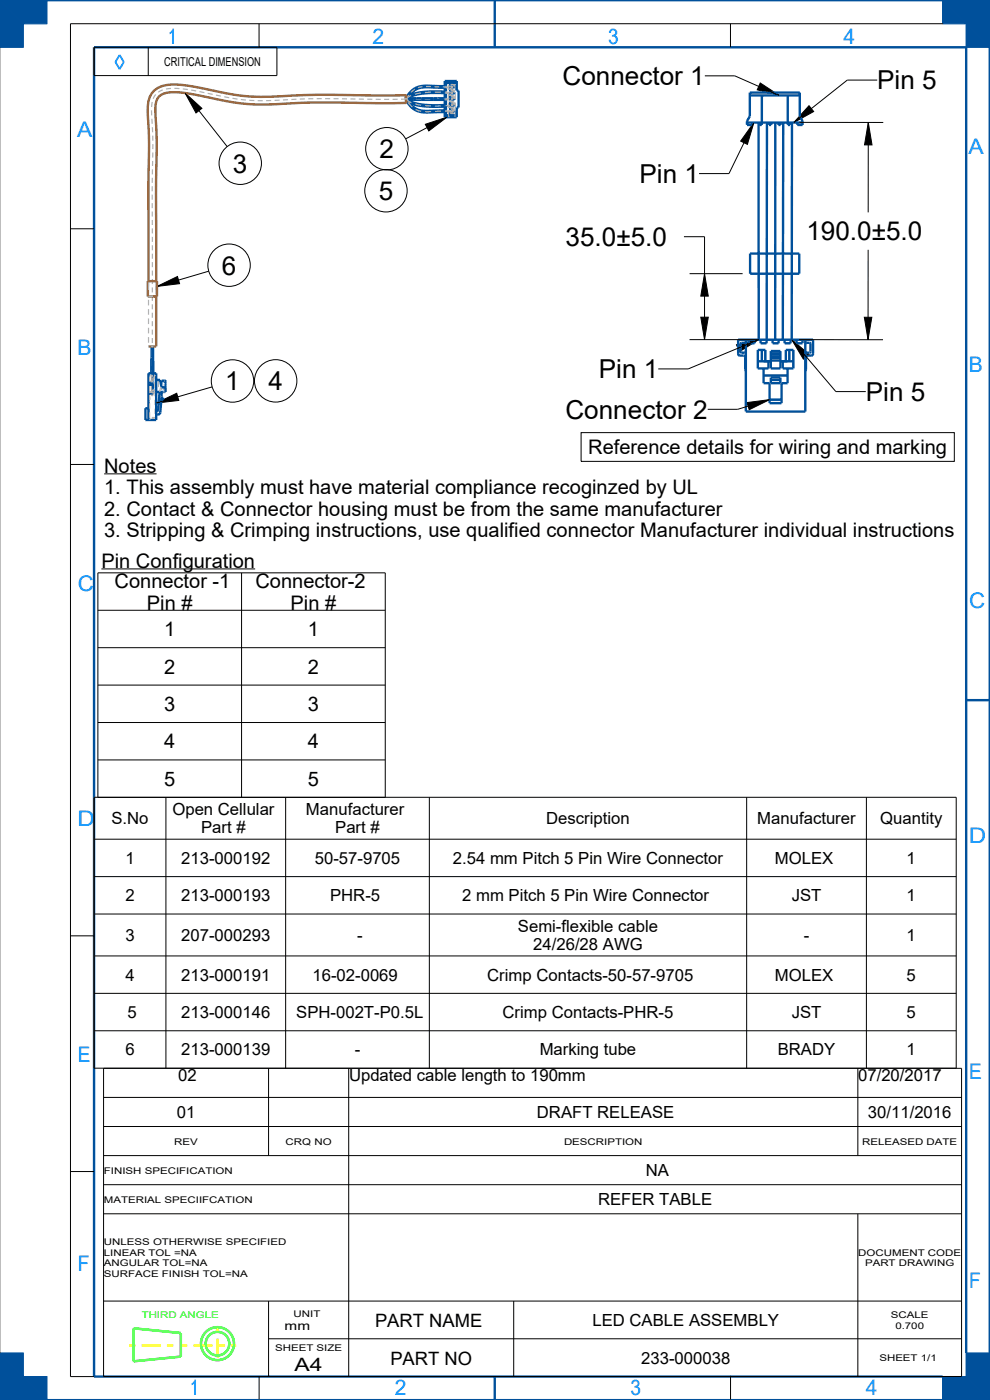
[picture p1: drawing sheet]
<svg xmlns="http://www.w3.org/2000/svg" width="210mm" height="297mm" viewBox="0 0 210 297" stroke-linecap="round" stroke-linejoin="round" font-family="sans-serif">
<path d="M-.1 0h10v5h-5v5h-5" fill="none" stroke="#9196a0" stroke-width=".21"/>
<path d="M4.9 5v5h-5z" fill="#00509b"/>
<path d="M4.9 5v5h-4.9z" fill="none" stroke="#00509b" stroke-width=".21"/>
<path d="M9.9 0v5h-5z" fill="#00509b"/>
<path d="M9.9 0v5h-5z" fill="none" stroke="#00509b" stroke-width=".21"/>
<path d="M-.1 0h10l-5 5z" fill="#00509b"/>
<path d="M0 0h9.9l-5 5z" fill="none" stroke="#00509b" stroke-width=".21"/>
<path d="M-.1 0l5 5-5 5z" fill="#00509b"/>
<path d="M-.1 0l5 5-4.9 5" fill="none" stroke="#00509b" stroke-width=".21"/>
<path d="M0 287h4.9v5h5v5h-10" fill="none" stroke="#9196a0" stroke-width=".21"/>
<path d="M4.9 292h5v5z" fill="#00509b"/>
<path d="M4.9 292h5v5z" fill="none" stroke="#00509b" stroke-width=".21"/>
<path d="M-.1 287h5v5z" fill="#00509b"/>
<path d="M-.1 287h5v5z" fill="none" stroke="#00509b" stroke-width=".21"/>
<path d="M-.1 287l5 5-5 5z" fill="#00509b"/>
<path d="M-.1 287l5 5-4.9 5" fill="none" stroke="#00509b" stroke-width=".21"/>
<path d="M4.9 292l5 5h-10z" fill="#00509b"/>
<path d="M-.1 297l5-5 5 5z" fill="none" stroke="#00509b" stroke-width=".21"/>
<path d="M204.9 287h5v10h-10v-5h5z" fill="none" stroke="#9196a0" stroke-width=".21"/>
<path d="M204.9 287h5l-5 5z" fill="#00509b"/>
<path d="M204.9 287h5l-5 5z" fill="none" stroke="#00509b" stroke-width=".21"/>
<path d="M199.9 292h5l-5 5z" fill="#00509b"/>
<path d="M199.9 292h5l-5 5z" fill="none" stroke="#00509b" stroke-width=".21"/>
<path d="M204.9 292l5 5h-10z" fill="#00509b"/>
<path d="M204.9 292l5 5h-10z" fill="none" stroke="#00509b" stroke-width=".21"/>
<path d="M204.9 292l5-5v10z" fill="#00509b"/>
<path d="M204.9 292l5-5v10z" fill="none" stroke="#00509b" stroke-width=".21"/>
<path d="M199.9 0h10v10h-5v-5h-5z" fill="none" stroke="#9196a0" stroke-width=".21"/>
<path d="M199.9 0l5 5h-5z" fill="#00509b"/>
<path d="M199.9 0l5 5h-5z" fill="none" stroke="#00509b" stroke-width=".21"/>
<path d="M204.9 5l5 5h-5z" fill="#00509b"/>
<path d="M204.9 5l5 5h-5z" fill="none" stroke="#00509b" stroke-width=".21"/>
<path d="M204.9 5l5-5v10z" fill="#00509b"/>
<path d="M204.9 5l5-5v10z" fill="none" stroke="#00509b" stroke-width=".21"/>
<path d="M199.9 0h10l-5 5z" fill="#00509b"/>
<path d="M199.9 0h10l-5 5z" fill="none" stroke="#00509b" stroke-width=".21"/>
<path d="M25.4 11.7l.9 1.5-.9 1.5-.9-1.5z" fill="none" stroke="#0091ff" stroke-width=".38"/>
<g fill="#000">
<path d="M39.3 19.7l3.5 3.3-1.2 1zM90.2 26.4l4.6-1.5-3.8 2.9zM159.9 26l-1.4 4.6-1.4-.7zM161.3 17.6l4 2.7-4.7-1.2zM171.6 22.4l1 1.3-4.2 2.3zM184.2 26l.8 4.7h-1.6zM149.4 58.1l.8 4.7h-1.5zM33.3 60.8l4.3-2.1 .5 1.5zM148.7 67.3h1.5l-.8 4.8zM156.2 73.1l4.7-1.1-4.1 2.6zM167.9 72l3.7 3.2-1.2 1zM183.3 67.3h1.6l-.8 4.8z"/>
<path d="M33.1 85.5l4.4-2.1 .4 1.6zM158.5 85.4l4.7-.6-4.3 2.1z"/>
</g>
<g fill="none" stroke="#000" stroke-width=".21">
<path d="M19.9 10h38.8v6h-38.8zM31.4 10v6M39.3 19.7l3.5 3.3-1.2 1zM39.3 19.7l8.9 11.4M54.9 5v5M149.5 16.1h6.4l9.4 4.2M154.9 5v5M161.3 17.6l4 2.7-4.7-1.2zM186.1 17h-6.4l-11.3 9M199.9 5h-185v287h5M90.2 26.4l4.6-1.5-3.8 2.9zM94.8 24.9l-8.8 4.6"/>
<path d="M159.9 26l-1.4 4.6-1.4-.7zM159.9 26l-5.3 10.8h-6.3M169.6 26h17.8M171.6 22.4l1 1.3-4.2 2.3zM184.2 26l.8 4.7h-1.6zM184.2 26v19.1M14.9 48.5h5M44.3 57.5l-11 3.3M145.1 50.2h4.3v21.9M146.3 58.1h11.2M149.4 58.1l.8 4.7h-1.5zM184.2 53l-.1 19.1"/>
<path d="M33.3 60.8l4.3-2.1 .5 1.5zM146.3 72.1h14.4M148.7 67.3h1.5l-.8 4.8zM156.2 73.1l4.7-1.1-4.1 2.6zM160.9 72l-14.9 6.3h-6.4M167.9 72l3.7 3.2-1.2 1zM167.9 72l9.4 11.1h6.4M169.5 72.1h17.8M183.3 67.3h1.6l-.8 4.8zM14.9 98.5h5M33.1 85.5l4.4-2.1 .4 1.6zM45 82.1l-11.9 3.4"/>
<path d="M123.3 91.8h79.1v6.1h-79.1zM158.5 85.4l4.7-.6-4.3 2.1zM163.2 84.8l-6.7 2h-6.4M22.1 100.5h11.1M20.8 129.5h60.9M20.8 137.4h60.9M21.5 120.7h32.6M51.2 121.5v47.7M20.8 145.3h60.9M20.8 153.3h60.9M20 169.1h182.8v57.5h-182.8zM20 178h182.8"/>
<path d="M20.8 169.2v-47.7h60.9v47.7M20.8 161.2h60.9M35.2 169.1v57.5M60.6 169.1v57.5M91.1 169.1v57.5M158.4 169.1v57.5M183.8 169.1v57.5M14.9 198.5h5M20 186h182.8M20 193.9h182.8M20 202.8h182.8M20 210.7h182.8"/>
<path d="M20 218.7h182.8M22 226.6h182v65.4h-182zM22 232.8h182M22 239h182M57 226.6v18.6M74 226.6v65.4M182 226.6v18.6M14.9 248.5h5M22 245.2h182M22 251.3h182M22 257.5h182M182 257.5v34.5"/>
<path d="M22 276h182M57 276v16M109 276v16M55 291.9v5M57 284h147M155 291.9v5"/>
<circle cx="51" cy="34.6" r="4.5"/>
<circle cx="82.1" cy="31.6" r="4.5"/>
<circle cx="48.6" cy="56.3" r="4.5"/>
<circle cx="81.9" cy="40.5" r="4.5"/>
<circle cx="49.3" cy="80.8" r="4.5"/>
<circle cx="58.5" cy="80.8" r="4.5"/>
</g>
<g fill="none" stroke="#00509b" stroke-width=".51">
<path d="M-.1 0h210v297h-210M94.3 17.2h2.6v2h.4v3.6h-.4v2.1h-2.6M94.3 17.2v7.7M94.3 17.2l.3 .4M94.3 18.3l-3.1-.1a4.8 4.8 0 0 0-5.2 2.7 7.2 7.2 0 0 1 5.1-1.5h3.2M94.3 18.6l-2.8-.1a4.6 4.6 0 0 0-4.7 1.8M94.3 19.8a16.9 16.9 0 0 0-7.4 .8l-.4 .3h7.8M94.6 17.6v6.9M95.5 17.6v6.9M95.9 17.6v6.9M96 18.2h.4v.4h-.4zM96 19.5h.4v.4h-.4z"/>
<path d="M96.9 17.6h-2.3M104.9 0v10M86.2 21.3a10.1 10.1 0 0 0 6.1 1.4l2-.1M86.2 21.4a4.8 4.8 0 0 0 5.3 2.4h2.8M86.8 21.8a4.3 4.3 0 0 0 4.4 1.7l3.1-.1M94.3 21.2h-7.8a12.1 12.1 0 0 0 7 1.1h.8M94.6 24.5l-.3 .4M96 20.8h.4v.4h-.4zM96 22.1h.4v.4h-.4zM96 23.4h.4v.4h-.4zM96.9 24.5h-2.3M158.5 26h11.8"/>
<path d="M159.1 20.3h10.6M159.6 26v.5h-1.1v-.8l.6-1v-5h10.6v5l.6 1v.8h-1.2v-.5M160.9 26v46.1M161.6 20.3v6.2h-.5v-.5M162.7 26l-.1 46.1M163.1 26v.5h.5v-.5M164.5 26l-.1 46.1M165.1 26v.5h.5v-.5M166.1 26l-.1 46M167.1 20.3v5.7M167.1 26v.5h.5v-.5M168 26l-.1 46"/>
<path d="M159.1 53.8h10.4v4.3h-10.4zM32.2 73.5v4.8M32.2 76v3.2M32.5 73.5v10h-1M158.2 78.7l-.1-.3-.1-2.8-.3-.2h-.9l-.2-.3v-3h15.9v3l-.2 .3h-1l-.3 .2v2.8l-.2 .3M158.2 73l-.2-.3h-.7l-.2 .3 .1 1.7 .8 .1 .2-.2M158.2 72.1v15.2h12.6v-15.2M158.8 72.1v.7h1.3v-.7M161.3 72.1v.7h1.3v-.7M161.6 74.2v2.4M162 78.2v3.1h1.2v4.2h2.6v-4.2h1.3v-3.1M162 76.6h.1"/>
<path d="M162 79.7h5.1M162.3 76.6v-2.4h-1.6v4h2.3v-1.6M163.5 74.5h2v3.7h-2zM163.5 76.6h-2.8M163.5 76.5h2M163.5 76h2M163.5 75.7h2M163.5 75.2h2M163.5 75h2M163.9 72.1v.7h1.3v-.7M165.5 76.6h2.8M166.4 72.1v.7h1.3v-.7"/>
<path d="M166.7 76.6v-2.4h1.6v4h-2.3v-1.6M167.1 76.6h.1M167.4 74.2v2.4M169 72.1v.7h1.2v-.7M170.8 73l.3-.3h.6l.2 .3v1.7l-.8 .1-.3-.2M31.5 86.6h-.7v2.5h2.3v-9.9h-1.6v9.9M32.5 81.1h-1M32.5 81.4h-1M32.5 81.6h-1M32.5 83.3h-1M33.1 80.6h.8l.4 1.6h.8v1h-2M33.9 83.2l-.4 3.8-.2 .2-.2-.2"/>
<path d="M34.2 81.6l.1-.8h.8l-.1 .4 .1 .2-.1 .3 .1 .2-.1 .3M34.3 84.4h.3v.3l-.4 .5h-.5M34.3 83.2l-.3 4.3a.64 .64 0 0 1-.9 .4M163.2 84.8h2.6M163.5 80.6h2M163.5 80.1h2v1.2h-2zM204.9 148.5h5M104.9 292v5M204.9 287v-277h-185v282h180"/>
</g>
<path d="M27.4 285.4h9.4M38.4 285.4l11.7 .1M46.2 281.3v8" fill="none" stroke="#ff0" stroke-width=".51" stroke-dasharray="1.3 1.3 4 1.3" stroke-linecap="butt"/>
<g fill="none" stroke="#0f0" stroke-width=".51">
<path d="M28.4 281.8l10 1v5l-10 1z"/>
<circle cx="46.1" cy="285" r="3.5"/>
<circle cx="46.1" cy="285" r="2.5"/>
</g>
<g fill="none" stroke="#afafb4" stroke-width=".25">
<path d="M34.5 19.1l-.9 .5M36.3 18.8l-1.1 .1M37 18.7l1.1 .1M38.8 18.9l1 .1M40.5 19.1l1.1 .2M42.3 19.4l1.1 .3M44.1 19.8l1 .2M88 18.9l-.8 .7M89.3 19.7l-1.3 .3M89.7 18.4l-1.1 .2M90.4 18.3l1 .1M91.4 19.6h-1.3"/>
<path d="M92.1 18.4h1.1M92.2 19.5l1.3 .1M94.3 19.8h.1M94.3 19.6h.1M94.5 19.8h.7M94.5 19.5h.3M94.6 19.6l.8 .1M94.7 18.3h-.2M94.8 19.5h.1M95 18.4h-1.1M95.2 18.6h-.9M95.2 19.5h.6"/>
<path d="M95.2 17.2h.1M95.2 18v1.1M95.2 19.9v1.1M95.7 18.4h.1M95.7 18.3v.1M95.7 19.7v.1M95.7 19.6v.1M95.7 19.7h.1M95.7 19.8h.1M95.7 19.9h.2M95.7 19.6h.1M95.7 18.3h.1"/>
<path d="M95.7 18.6h.1M95.8 18.3h-.1M95.8 19.7l.1 .2M95.8 19.6h.1M95.8 18.4v.1M95.8 18.6h.1M95.8 18.3h.1M95.8 18.5l.1 .1M95.8 18.3v.1M95.8 18.3h-.7M95.8 19.9h.1M95.8 19.7l.1 .1"/>
<path d="M95.9 19.6h-.1M95.9 18.6h.1M95.9 19.6h.1M95.9 19.8v.1M95.9 18.3h.1M95.9 19.9h.1M95.9 18.4l.1 .1M95.9 18.4h.1M95.9 18.4h-.2M95.9 18.3v.1M96 19.6l-.1 .1M96 18.3v.2"/>
<path d="M96 19.6h.1M96 18.3h.1M96 19.9h.1M96 18.6h-.3M96 18.6h.1M96 19.8h.1M96 18.5h.1M96 18.9h-.8M96 19.7h.1M96 19.7v.1M96 18.4h.1M96 19.8v.1"/>
<path d="M96.1 18.5l-.1 .1M96.1 19.7h.1M96.1 18.3h-.1M96.1 19.7l-.1 .1M96.1 18.3h.1M96.1 18.4v.1M96.2 19.7h.1M96.2 19.7l-.1 .2M96.2 18.4h.1M96.2 18.4l-.1 .2M96.6 18v1.1M96.6 17.9h-.9"/>
<path d="M96.6 19.9v1.1M96.6 19.2h-.9M32.1 23.4l.1 1.1M32.2 22.7h.1M32.2 25.2l.1 1.1M32.3 21.6l-.1 1.1M32.3 39.5v1.1M32.3 37.7v1.1M32.3 27l.1 1.1M32.3 35.9v1.1M32.4 34.1v1.1M32.4 28.8v1"/>
<path d="M32.4 32.4v1M32.4 30.6v1M33 20l-.5 .9M45.8 20.2l1.1 .2M47.6 20.5l1 .2M49.3 20.9l1.1 .1M51.1 21.1l1.1 .1M52.9 21.3h1M54.7 21.4h1M57.5 21.3l-1.1 .1M59.3 21.2l-1.1 .1M61.1 21.1l-1.1 .1"/>
<path d="M61.1 21.1h.1M62.9 21.1h-1.1M64.7 21h-1.1M66.5 20.9l-1.1 .1M68.2 20.9h-1M69 20.9h1M70.8 20.9h1M72.5 21h1.1M74.3 21h1.1M76.1 21h1.1M77.9 21l1.1 .1M79.7 21.1h1.1"/>
<path d="M80.8 21.1h.1M82.6 21.1h-1.1M84.3 21.1h-1M86 21.1l.1 .2M86 21.1h.1M86 21h.1M86 21.1l.1 .1M86 20.9v.1M86.1 21h.1M86.1 21.1h-.1M86.1 21.1h.1M86.1 20.9h.1"/>
<path d="M86.1 21v.1M86.1 21h-1M86.1 21.2h.3M86.1 21.2h.1M86.2 21h-.1M86.2 21.1h-.1M86.2 21h.1M86.2 21.1h.1M86.2 21.2h.1M86.2 20.9h.1M86.2 20.9v.1M86.2 21.1l1.1 .7"/>
<path d="M86.2 21l.1 .1M86.3 20.9h.1M86.3 21.1h.1M86.3 21h.1M86.3 21l.1 .1M86.4 21l-.1 .1M86.4 21.2l.2 .3M86.5 21.1v.1M86.5 20.9h.1M86.5 20.9h-.2M86.6 20.6l-.3 .5M86.6 21.8l.9 .9"/>
<path d="M86.7 21.6l.1 .2M86.7 20.1l-.6 .9M86.8 20.3h.1M87.2 20.3l-1 .6M87.3 21.8h.1M87.3 21h-1.2M87.5 22.7h.1M88.1 22.1l1.2 .2M88.1 23.2l1.2 .4M89.3 21h-1.2M90.2 22.4l1.2 .1M91.3 21h-1.2"/>
<path d="M91.4 23.7h-1.2M93.2 21h-1.1M93.5 22.5h-1.2M93.5 23.6h-1.2M94.3 22.3h.1M94.3 22.4h.1M94.3 23.8h.2M94.4 23.6h1.3M94.4 22.6h-.1M94.5 23.4h.2M94.5 20.9h.3M94.6 23.8h.6"/>
<path d="M94.8 22.2l-.3 .1M95 20.9h.3M95.1 23.4l.6 .1M95.2 21.2h-.9M95.2 21.8v1.1M95.2 23.7v1.2M95.2 21h-1.2M95.4 22.5l-.9 .1M95.4 22.4h-.8M95.7 23.6v.2h.2M95.7 23.6h.1M95.7 21h.1"/>
<path d="M95.7 23.6h.2M95.7 21.1h.1M95.7 23.5h.1M95.7 22.2v.1M95.7 22.3h.1M95.7 22.2h.1M95.7 21.1l.1 .1M95.7 22.5h.1M95.7 21.8h.9v1.1M95.7 21.2h.2M95.7 21.2h.1M95.8 23.7h.1"/>
<path d="M95.8 23.5h-.1M95.8 22.5h.1M95.8 20.9h-.1M95.8 20.9h.1M95.8 21.1h.1M95.8 23.5h.1M95.8 21h.1M95.8 22.2h-.1M95.8 22.2h.1M95.8 22.2v.2M95.8 23.7v.1M95.8 23.6h.1"/>
<path d="M95.8 23.8h.1M95.8 22.4h.1M95.8 20.9v.1M95.8 23.7l.1 .1M95.8 21.2h.1M95.8 23.5h.3M95.8 22.3l.1 .1M95.9 23.5l-.1 .1M95.9 23.8h.1M95.9 22.5h.1M95.9 22.2h.1M95.9 23.5h.1"/>
<path d="M95.9 22.2l-.1 .1M95.9 21.1h.1M95.9 20.9h.1M95.9 22.4h.1M95.9 20.9l-.1 .1M95.9 23.6h.1M95.9 23.7h.1M95.9 22.3h-.1M95.9 22.2l.1 .2M96 23.5h.1M96 21.2h-.1M96 22.5h.1"/>
<path d="M96 21.2h.1M96 23.5l-.1 .1M96 23.7h.1M96 23.7v.1M96 22.5h-.1M96 20.9h.1M96 21.1l-.1 .1M96 23.8h.1M96 23.6h.1M96 22.4v.1M96 21.1h.1M96 22.1h.1"/>
<path d="M96 22.1l-.7 .1M96 21v.1M96 22.2h.1M96 20.9h-.4M96 20.2h-.8M96 21.5h-.8M96 22.8h-.8M96 24.1h-.8M96 22.4h.1M96 22.3h.1M96 22.3v.1M96 21.1v.1"/>
<path d="M96.1 20.9v.1M96.1 23.5h.1M96.1 22.2h.1M96.1 22.4h-.1M96.1 21.1h-.1M96.1 23.7h.1M96.1 22.5h-.2M96.1 23.8h.1M96.1 23.5v.1M96.1 21h.1M96.1 22.3v.1M96.1 23.6h.1"/>
<path d="M96.1 20.9l.1 .1M96.1 21.1l-.1 .1M96.1 21.1h.1M96.2 22.3l-.2 .2M96.2 21h.1M96.2 23.8h.1M96.2 23.5h.1M96.2 23.5v.1M96.2 23.7v.1M96.2 23.7h.1M96.2 23.6h.1M96.6 20.5h-.9"/>
<path d="M96.6 23.1h-.9M96.6 23.7v1.2M31.5 59.6v1.2M32.3 41.3v1.1M32.3 43.1v1.1M32.3 44.9v1M32.3 46.7v1M32.3 48.4v1.1M32.3 50.2v1.1M32.3 59.2v1.1M32.3 52v1.1M32.3 57.4v1.1"/>
<path d="M32.3 55.6v1.1M32.3 53.8v1.1M31.5 65.6v1.2M31.5 67.6v1.1M31.5 63.6v1.2M31.5 71.5v1.2M31.5 69.5v1.2M31.5 61.6v1.2M31.7 79.9v1.2M32.2 73.5h.1M32.2 74.2v.5M32.2 75.7v.2"/>
<path d="M32.2 79.2v2M32.2 73.4h.1M32.2 73.6h.1M32.3 73.4h-.1M32.3 73.4h.1M32.3 64.5v1.1M32.3 66.3v1.1M32.3 68.1v1.1M32.3 69.9v1.1M32.3 71.7v1.1M32.3 62.8v1M32.3 73.6h.1"/>
<path d="M32.3 74.3v1.3M32.3 76.4v1.3M32.3 78.5v1.2M32.3 61v1M32.3 73.5h-.1M32.4 73.6h-.1M32.4 73.6h.1M32.4 73.4h.1M32.5 73.5h.1M32.5 79.6h-.6M32.5 79.8h-.6M32.5 79.8v1.7"/>
<path d="M32.9 79.2v1.1M33 79.7h-.1M33.1 62.6v.3M33.1 60.7v1.6M31.6 81.2h.1M31.6 83.1h.1M31.6 83.3h.1M31.6 84.3h.2v.5M31.7 80.9h-.1M31.7 81.8v1.1M31.7 83.7v1.1M31.7 83.7h-.1"/>
<path d="M31.7 85.6v1.1M31.7 87.4v1.2M31.8 85.1h-.2M31.9 88.9l-.2 .2M32 88.6v.2M32.2 81.5v1.6M32.2 83.9h.1M32.3 80.6v1.2M32.3 82.6v1.3M32.3 83.9h.1M32.3 83.9h-.1M32.4 83.9h.1"/>
<path d="M32.4 83.1h-.7M32.4 83.2h-.7M32.5 80.8h-.6M32.5 81h-.6M32.5 82.5v1.4M32.7 88.6v.2h-.5M32.8 88.9l.1 .2M32.9 81.1v1.1M32.9 82.9v1.2M32.9 82.8h-.7M32.9 83.3h-.7M32.9 84.8v1.1"/>
<path d="M32.9 86.7v1.1M32.9 88.6h.1M32.9 88.6h-.7M33.6 80.6v1.5M33.9 83.1v.1M34 82.2l-.1 .9M34.1 82.2h.1M34.3 82.2v.6M34.7 82.2v.6M35 82.2v.6M35 83.1h-.5"/>
</g>
<path d="M86.1 20.9h.1M86.1 20.9l.1 .9M86.1 20.2l-4.5 .1a276.6 276.6 0 0 0-26.3 .3 72.7 72.7 0 0 1-14.2-2.2l-1.3-.2a10.6 10.6 0 0 0-6.3 .4 4.3 4.3 0 0 0-2.2 4.1v1.1a146 146 0 0 1 .2 16.8v19M86.1 20.2v.7M86.1 20.2l.1 .5M86.2 21.8l-8.7 .1a243.7 243.7 0 0 0-22.3 .3 69.7 69.7 0 0 1-14-2.1 14.8 14.8 0 0 0-6.5-.2 2.76 2.76 0 0 0-1.7 3 182.6 182.6 0 0 1 .1 18.2v18.6M86.2 21.4h.1M86.2 21.4v.4M33.1 62.9v10.6h-1.6" fill="none" stroke="#a36635" stroke-width=".51"/>
<g fill="none" stroke="#afafb4" stroke-width=".26">
<path d="M94.5 19.6h.1M95.8 18.6h.1M95.9 19.6h-.1M95.9 19.6h.1M95.9 19.9h.1M95.9 18.6h.1M95.9 18.3h.1M96 19.6h.1M96 18.3h.1M96 19.9h.1M86.1 21h.1M86.2 21v.1"/>
<path d="M86.2 20.7h.1M86.2 20.8h.1M86.2 21h.1M86.2 20.8v.1M86.2 20.9h.1M86.2 21.1h.1M86.2 21.1v.1M86.2 21.3h.1M86.2 21.4h.1M94.5 22.4h-.2M94.5 22.4h.1M95.8 22.4v.1"/>
<path d="M95.8 22.5h.1M95.9 21.2h.1M95.9 22.5h.1M95.9 23.8h.1M95.9 20.9h.1M95.9 23.5h.1M95.9 22.2h.1M96 20.9h.1M96 23.5h.1M96 22.2h.1M96 21.1v.1M96 23.7v.1"/>
<path d="M96 23.7h.1M96 21.1h.1M96 21h.1M96 23.6h.1M32.5 73.5h.1"/>
</g>
<path d="M96.4 18.4a.5 .5 0 0 0-.7-.5 .5 .5 0 0 0-.2 .8 .5 .5 0 0 0 .8 0l.1-.3M96.4 19.7a.5 .5 0 0 0-.7-.5 .5 .5 0 0 0-.2 .8 .5 .5 0 0 0 .8 0l.1-.3M96.4 21a.5 .5 0 0 0-.7-.5 .5 .5 0 0 0-.2 .8 .5 .5 0 0 0 .8 0l.1-.3M96.4 22.3a.5 .5 0 0 0-.7-.5 .5 .5 0 0 0-.2 .8 .5 .5 0 0 0 .8 0l.1-.3M96.4 23.6a.5 .5 0 0 0-.7-.5 .5 .5 0 0 0-.2 .8 .5 .5 0 0 0 .8 0l.1-.3" fill="none" stroke="#afafb4" stroke-width=".25" stroke-dasharray="1.1 .7" stroke-linecap="butt"/>
<!-- layer: 02___PRT_ALL_AXES -->
<path d="M31.4 59.6l1.9 .1v3.2h-2z" fill="none" stroke="#a58400" stroke-width=".51"/>
<path d="M31.4 59.6l1.7 .1M31.5 59.6v2M33.1 59.7v1.9M33.1 59.7h.1M31.3 62.9h.1M31.5 62.9h1.7M33.1 62.9h.1" fill="none" stroke="#afafb4" stroke-width=".25"/>
<g font-size="5.5">
<text x="119.3" y="18.1">Connector 1</text>
<text x="186.1" y="19">Pin 5</text>
<text x="80.5" y="33.5">2</text>
<text x="49.4" y="36.6">3</text>
<text x="135.7" y="38.8">Pin 1</text>
<text x="80.3" y="42.5">5</text>
<text x="120" y="52.2">35.0±5.0</text>
<text x="171.1" y="51">190.0±5.0</text>
<text x="47" y="58.2">6</text>
<text x="47.8" y="82.8">1</text>
<text x="56.9" y="82.8">4</text>
<text x="127" y="80.2">Pin 1</text>
<text x="119.9" y="88.8">Connector 2</text>
<text x="183.7" y="85.1">Pin 5</text>
</g>
<g font-size="4.6" fill="#0091ff">
<text x="35.6" y="9.3">1</text>
<text x="79" y="9.3">2</text>
<text x="129" y="9.3">3</text>
<text x="179" y="9.3">4</text>
<text x="16.4" y="29">A</text>
<text x="205.4" y="32.6">A</text>
<text x="16.5" y="75.3">B</text>
<text x="205.5" y="78.9">B</text>
<text x="16.5" y="125.3">C</text>
<text x="205.6" y="128.9">C</text>
<text x="16.5" y="175.3">D</text>
<text x="205.5" y="178.9">D</text>
<text x="16.5" y="225.3">E</text>
<text x="205.6" y="228.9">E</text>
<text x="16.5" y="269.5">F</text>
<text x="205.6" y="273.1">F</text>
<text x="40.4" y="296">1</text>
<text x="83.7" y="296">2</text>
<text x="133.7" y="296">3</text>
<text x="183.7" y="296">4</text>
</g>
<g font-size="4.3">
<text x="22.1" y="100.3">Notes</text>
<text x="124.8" y="96.4">Reference details for wiring and marking</text>
<text x="22.1" y="104.9">1. This assembly must have material compliance recoginzed by UL</text>
<text x="22.1" y="109.4">2. Contact &amp; Connector housing must be from the same manufacturer</text>
<text x="22.1" y="114">3. Stripping &amp; Crimping instructions, use qualified connector Manufacturer individual instructions</text>
<text x="21.5" y="120.5">Pin Configuration</text>
<text x="24.3" y="124.7">Connector -1</text>
<text x="54.2" y="124.7">Connector-2</text>
<text x="31.2" y="129.3">Pin #</text>
<text x="61.6" y="129.3">Pin #</text>
<text x="34.8" y="135">1</text>
<text x="65.3" y="135">1</text>
<text x="34.8" y="142.9">2</text>
<text x="65.3" y="142.9">2</text>
<text x="34.8" y="150.8">3</text>
<text x="65.3" y="150.8">3</text>
<text x="34.8" y="158.8">4</text>
<text x="65.3" y="158.8">4</text>
<text x="34.8" y="166.7">5</text>
<text x="65.3" y="166.7">5</text>
</g>
<g font-size="3.9">
<text x="79.6" y="281.5">PART NAME</text>
<text x="62.5" y="290.8">A4</text>
<text x="82.8" y="289.5">PART NO</text>
</g>
<g font-size="3.5">
<text x="36.6" y="173">Open Cellular</text>
<text x="64.9" y="173">Manufacturer</text>
<text x="23.6" y="174.9">S.No</text>
<text x="42.7" y="176.8">Part #</text>
<text x="71.1" y="176.8">Part #</text>
<text x="115.9" y="174.9">Description</text>
<text x="160.6" y="174.9">Manufacturer</text>
<text x="186.7" y="174.9">Quantity</text>
<text x="26.6" y="183.3">1</text>
<text x="38.4" y="183.3">213-000192</text>
<text x="66.8" y="183.3">50-57-9705</text>
<text x="96.1" y="183.3">2.54 mm Pitch 5 Pin Wire Connector</text>
<text x="164.4" y="183.3">MOLEX</text>
<text x="192.3" y="183.3">1</text>
<text x="26.6" y="191.2">2</text>
<text x="38.4" y="191.2">213-000193</text>
<text x="70" y="191.2">PHR-5</text>
<text x="98" y="191.2">2 mm Pitch 5 Pin Wire Connector</text>
<text x="167.9" y="191.2">JST</text>
<text x="192.3" y="191.2">1</text>
<text x="109.9" y="197.7">Semi-flexible cable</text>
<text x="26.6" y="199.6">3</text>
<text x="38.4" y="199.6">207-000293</text>
<text x="75.7" y="199.6">-</text>
<text x="113.1" y="201.5">24/26/28 AWG</text>
<text x="170.5" y="199.6">-</text>
<text x="192.3" y="199.6">1</text>
<text x="26.6" y="208">4</text>
<text x="38.4" y="208">213-000191</text>
<text x="66.3" y="208">16-02-0069</text>
<text x="103.4" y="208">Crimp Contacts-50-57-9705</text>
<text x="164.4" y="208">MOLEX</text>
<text x="192.3" y="208">5</text>
<text x="27.1" y="216">5</text>
<text x="38.4" y="216">213-000146</text>
<text x="62.8" y="216">SPH-002T-P0.5L</text>
<text x="106.6" y="216">Crimp Contacts-PHR-5</text>
<text x="167.9" y="216">JST</text>
<text x="192.3" y="216">5</text>
<text x="26.6" y="223.9">6</text>
<text x="38.4" y="223.9">213-000139</text>
<text x="75.2" y="223.9">-</text>
<text x="114.5" y="223.9">Marking tube</text>
<text x="165" y="223.9">BRADY</text>
<text x="192.3" y="223.9">1</text>
<text x="37.8" y="229.3">02</text>
<text x="74" y="229.3">Updated cable length to 190mm</text>
<text x="182" y="229.3">07/20/2017</text>
<text x="37.5" y="237.2">01</text>
<text x="113.9" y="237.2">DRAFT RELEASE</text>
<text x="184.1" y="237.2">30/11/2016</text>
<text x="137" y="249.5">NA</text>
<text x="126.9" y="255.7">REFER TABLE</text>
<text x="125.7" y="281.3">LED CABLE ASSEMBLY</text>
<text x="136" y="289.3">233-000038</text>
</g>
<g font-size="2.6">
<text x="34.9" y="14">CRITICAL DIMENSION</text>
<text x="60.4" y="282.2">mm</text>
</g>
<g font-size="2">
<text x="37" y="242.8">REV</text>
<text x="60.6" y="242.8">CRQ NO</text>
<text x="119.6" y="242.8">DESCRIPTION</text>
<text x="182.9" y="242.8">RELEASED DATE</text>
<text x="22" y="249">FINISH SPECIFICATION</text>
<text x="22" y="255.2">MATERIAL SPECIIFCATION</text>
<text x="22" y="264.1">UNLESS OTHERWISE SPECIFIED</text>
<text x="22" y="266.4">LINEAR TOL =NA</text>
<text x="22" y="268.6">ANGULAR TOL=NA</text>
<text x="182.1" y="266.4">DOCUMENT CODE</text>
<text x="183.5" y="268.6">PART DRAWING</text>
<text x="22" y="270.9">SURFACE FINISH TOL=NA</text>
<text x="62.3" y="279.3">UNIT</text>
<text x="189" y="279.6">SCALE</text>
<text x="189.9" y="281.9">0.700</text>
<text x="58.4" y="286.7">SHEET SIZE</text>
<text x="186.5" y="288.8">SHEET 1/1</text>
</g>
<text font-size="2" fill="#0f0" x="30.1" y="279.5">THIRD ANGLE</text>
</svg>
